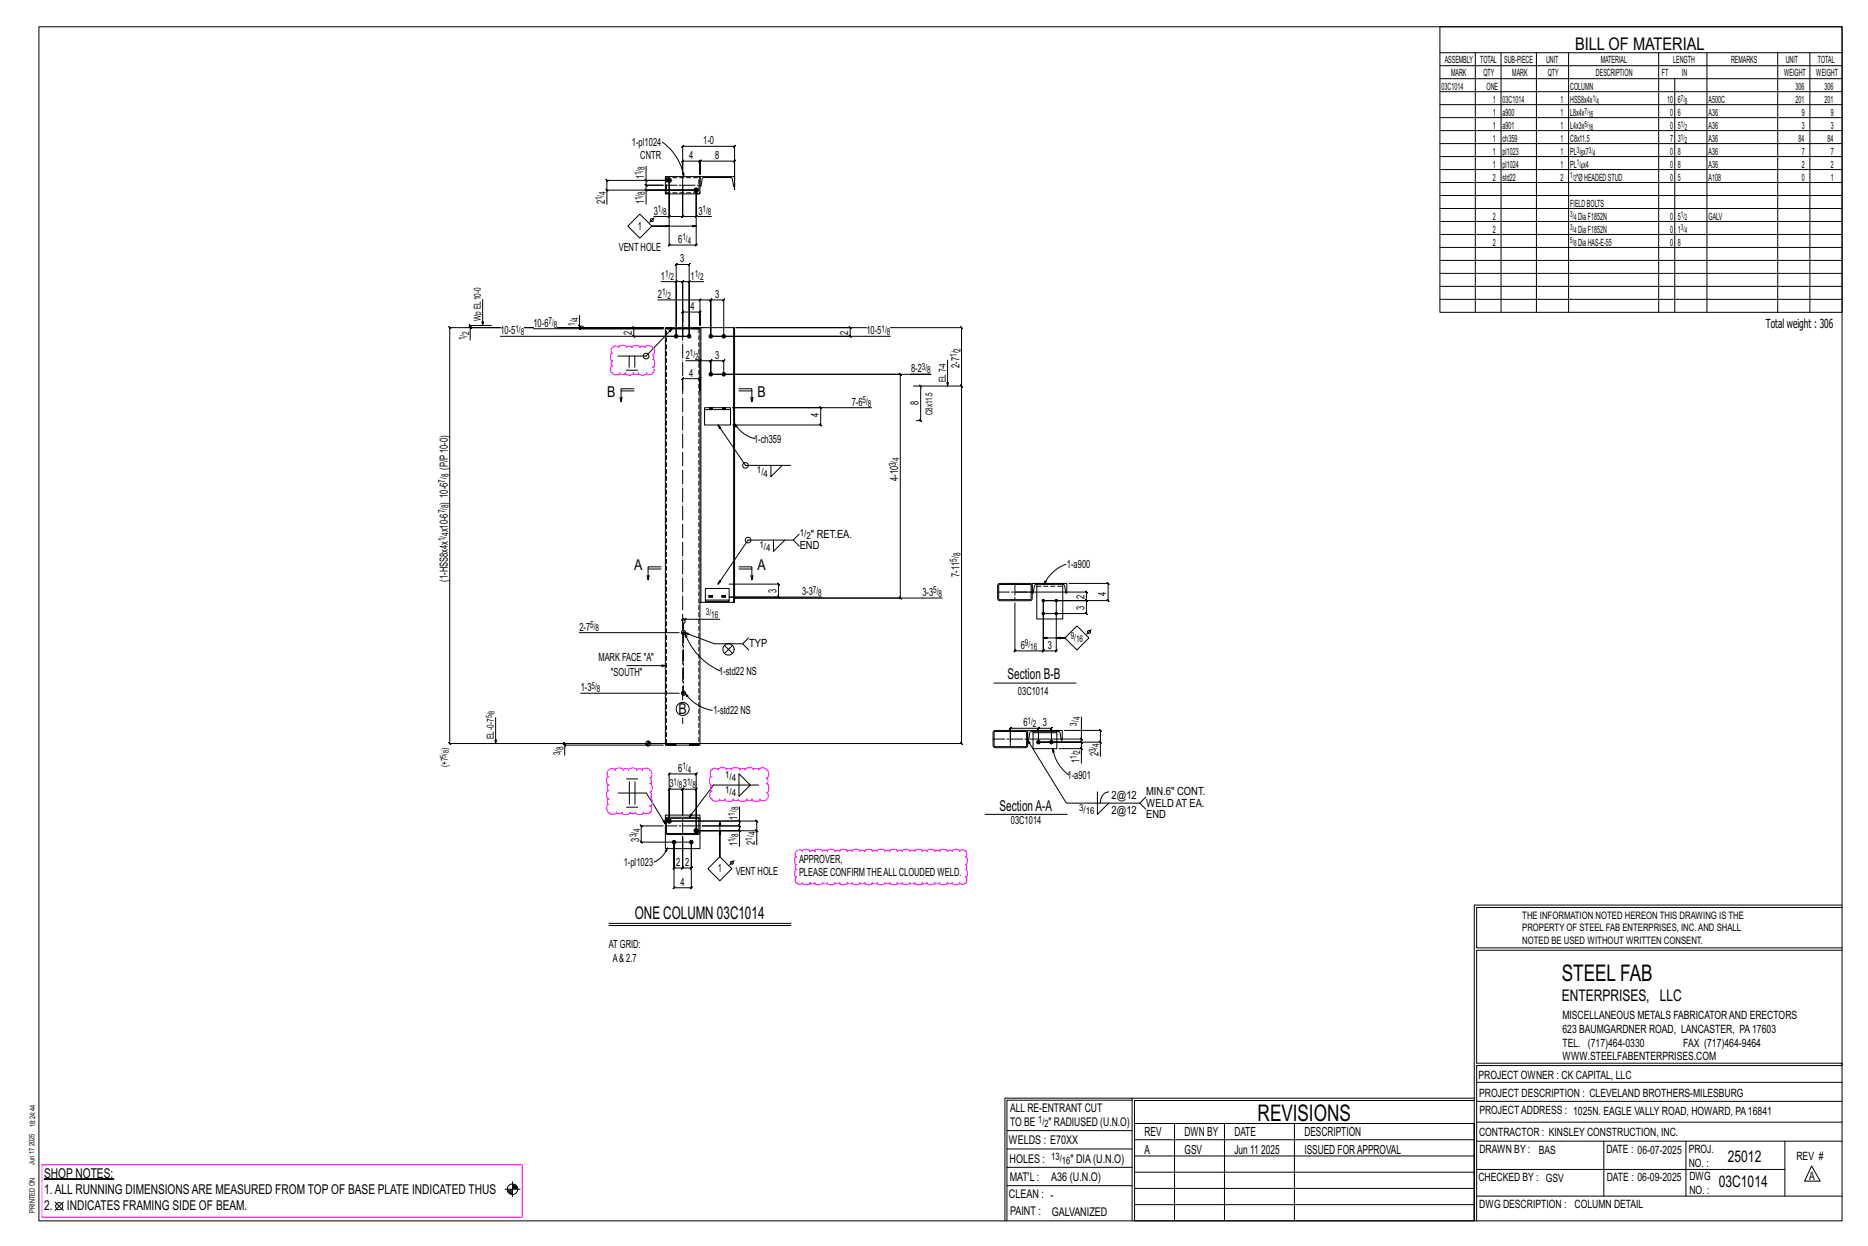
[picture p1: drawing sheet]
<svg xmlns="http://www.w3.org/2000/svg" width="914mm" height="610mm" viewBox="0 0 914 610" stroke-linecap="round" stroke-linejoin="round" font-family="sans-serif">
<g fill="#000" stroke="#000" stroke-width=".49">
<path d="M22 577h34z"/>
<circle cx="328" cy="88" r="1.1"/>
<circle cx="341" cy="93" r="1.1"/>
<circle cx="331" cy="165" r=".9"/>
<circle cx="337" cy="165" r=".9"/>
<circle cx="348" cy="165" r=".9"/>
<circle cx="354" cy="165" r=".9"/>
<circle cx="348" cy="183" r=".9"/>
<circle cx="354" cy="183" r=".9"/>
<circle cx="511" cy="294" r=".6"/>
<circle cx="517" cy="294" r=".6"/>
<circle cx="511" cy="300" r=".6"/>
<circle cx="517" cy="300" r=".6"/>
<circle cx="508" cy="363" r=".9"/>
<circle cx="515" cy="363" r=".9"/>
<circle cx="328" cy="402" r="1.1"/>
<circle cx="330" cy="412" r=".9"/>
<circle cx="338" cy="412" r=".9"/>
<circle cx="341" cy="406" r="1.1"/>
</g>
<g fill="none" stroke="#000" stroke-width=".49">
<path d="M19 13h883v584h-883zM705 13h197v140h-197zM705 26h197M705 32h197M705 39h197M722 26v127M735 26v127M752 26v127M768 26v127M812 26v127M820 39v114M836 26v127"/>
<path d="M870 26v127M886 26v127M705 45h197M705 51h197M705 58h197M324 70a26 26 0 0 1 11 16M334 72l1-1-1 1h26h-1l1-1v1v21v-14v-1l-1 1h1h-17v-1l-1 1h1v6v-6v-1l-1 1h1h-9l1-1-1 1v6zM705 64h197M705 70h197M705 77h197M297 93l1 1zM297 100v-7h44h-25v7"/>
<path d="M316 93l1 1zM316 88l1 1zM316 88v3v-1l1 1h-1h9h-9v-1l1 1h-1v2M316 81v7h12h-31l1 1-1-1v5M326 86h17v9h-17zM334 85h1v1zM343 86h17v5h-1l-1-4h-14l-1 4zM705 83h197M705 89h197M705 96h197M313 105l6 6-6 6-6-6zM320 106h8v-18v32h-1l1-1v1h13h-1l1-1v1v-27v13h7"/>
<path d="M320 107l-2 2M327 106l1-1zM328 106h6l1-1-1 1v-15v15l1-1-1 1h7M328 111h-9h22M340 106l1-1zM705 102h197M705 108h197M705 115h197M324 138h7v27v-36v1l1-1h-1h6v1l1-1h-1v36v-27h7M331 138l1-1zM331 138h3l1-1-1 1v27v-27l1-1-1 1h3M337 138l1-1-1 1z"/>
<path d="M705 121h197M705 127h197M705 134h197M230 160l1 1zM236 147v12M241 159h-11l1 1-1-1v1M283 159l1 1zM284 154v6h1h1h39h-52h52h-15l1 1-1-1v5v-1l1 1h-1h27h-92M284 160v1l-1-1 1 1h41h-64M322 147h21v12v-6v-1l-1 1h1h-9l1-1-1 1v4M343 147h5h-1l1-1v1v18v-18h-1l1-1v1h6l1-1-1 1v18M343 146l-1 1z"/>
<path d="M705 140h197M705 146h197M230 166v-6h15h-25l1 1-1-1v204v-1l1 1h-1h114M257 160h4M308 174v6M311 174v6M326 161v203M327 160h.1M327 161h.1M327 161h15M329 160h.1M329 161h.1"/>
<path d="M329 161l-13 13h-14M336 176h7v15v-6l-1 1 1-1h-9h1l-1 1v-1v6M340 160h.1M340 161h.1M342 160h.1M342 161h.1M342 177l1-1zM343 160h-17v1h17v203M343 176h5l-1 1 1-1v7v-7l-1 1 1-1h6v1l1-1h-1v7M343 160v1M359 160h-16v135h17v-135h-1v135M360 160h64"/>
<path d="M361 160h55l1 1-1-1v5v-1l1 1h-1h-68h88M436 160h35h-1l1 1v-1v29M464 176v13M303 194l1 3M304 191h6M307 181h5M310 190h-6v7l1-3M345 199h13v1h-13zM347 199h.1M349 199h.1M354 199h.1M355 199h.1"/>
<path d="M362 190h6v7l1-3M362 191h6M368 194v3M427 199h-68h43h-1l1 1v-1v9l-1-1 1 1h-43M446 183h10h-108h93h-1l1 1v-1v110l-1-1 1 1h-81h101M447 189h24l-1-1 1 1v175l-1-1 1 1h-139M450 188l1 1zM451 189v17l-1-1 1 1h-2M470 188l1 1zM345 200v8h13v-8M347 200h.1M349 200h.1"/>
<path d="M351 208l14 20h22M354 200h.1M355 200h.1M360 207l1 2h-1zM360 207a16 16 0 0 0 10 8M377 228v5l6-5M317 278h7M324 277h-7v7l1-2M362 277h6v7l1-2M362 278h6M379 264v6l5-6M388 264l3 3"/>
<path d="M391 261l-3 3h-22l-15 22M522 276a19 19 0 0 0-11 10M317 282v2M343 295h.1M345 294h12h-12zM345 294v-6h12v6M347 291h.1M347 292h.1M349 291h.1M349 292h.1M353 291h.1M353 292h.1"/>
<path d="M355 291h.1M355 292h.1M357 286h24v-1l1 1h-1v6l1 1-1-1h-24h45M368 282v2M489 286h16v7l-1 1h-15l-1-1zM489 286h15l1 7h-16zM497 290h35l-1-1 1 1v4l-1-1 1 1h-21M505 285h17v5l-1-4h-1h-13l-1 4h-1zM508 286v17h12v-17M511 294h21l-1-1 1 1v6h-1l1 1v-1h-21M511 294v24l-1 1 1-1h6v1l1-1h-1v-24M511 294v24l-1 1 1-1h-14l-1 1 1-1v-23"/>
<path d="M512 284v1l-1 1zM523 285h19l1 1-1-1v9v-1l1 1h-1h-31M284 310h48M335 303l1-1zM335 310l15 5h14l2-3M335 303h-1l1-1-1 1v6M335 310l1 2zM335 310a33 33 0 0 0 18 18M352 303h-17v1v1v3M355 316l2 2 2-2M355 320l2-2 2 2M364 315l2 3"/>
<path d="M511 312h10h-4M527 306l6 6-6 6-6-6zM534 308l-2 2M284 339h48M307 326h19M335 339l2 1-1 1zM335 339a20 20 0 0 0 14 9M486 334h41M243 351v13M486 358l16-1 1 1v7l-1 1h-15l-1-1zM487 358h15v7h-15zM503 357h17v5l-1-4h-1h-13l-1 4h-1z"/>
<path d="M506 358h11M506 358v8h11v-8M521 357h18h-1l1 1v-1v6M529 351v11h-25M276 364l1 1zM316 364h9h-49v-1l1 1h-1v1M316 364h1M316 365h1M317 365h.1M317 362v3M317 364h1M317 363h1"/>
<path d="M325 365h-49v4M326 364h17v1h-17zM327 364h.1M327 365h.1M328 379h-1l1-1v1h13h-1l1-1v1v27v-20l-1 1 1-1h-7h1l-1 1v-1v13v-13h1l-1 1v-1h-6l-1 1 1-1v16zM329 364h.1M329 365h.1M331 364h.1M331 365h.1M338 364h.1M338 365h.1M339 364h.1"/>
<path d="M339 365h.1M340 364h.1M340 365h.1M342 364h.1M342 365h.1M362 379l5 5-5 6zM503 362l19 31h36l3-3M508 363h21l1 1-1-1v3M515 363v-7l-1 1 1-1h-7h1l-1 1v-1v7v-7h1l-1 1v-1h-13l-1 1 1-1v8M515 366l1 2h-1zM515 366a20 20 0 0 0 8 13M518 366h11v7"/>
<path d="M529 366l1 1zM529 361l1 1zM529 362v1l1 1-1-1h-21h31v7M538 363l1 1zM303 388h13l10 15M307 395h5M307 381h5M308 382v12M311 382v12M362 395v7h-34h42v-1l1 1h-1v4M371 384h-22l-12 16M482 398h40"/>
<path d="M537 387v11l6-5M543 387a5 5 0 0 0-4 6M558 393l3 3M325 404h-11h-1l1 1v-1v8h-1l1 1v-1h24M326 407v8h17v-8M326 401v-2h17v8l-1 1h-16v-1v-6l1-1h15l1 1M326 401l16-1v7l-15 1zM327 415l-1 2v-1zM327 415a12 12 0 0 1-7 7M330 412v13h-1l1-1v1h4l1-1-1 1v-16v16l1-1-1 1h4l1-1-1 1v-13v22h1l-1 1v-1h-8l-1 1 1-1zM352 419l6 6-6 6-6-6zM352 402v17v-13"/>
<path d="M362 406l1 1zM362 401l1 1zM362 402v2l1 1-1-1h-18h18l1 1-1-1v2M370 406l1 1zM370 413v-7h-29h21v8M359 421l-2 2M298 452h89M298 453h89M722 443v154M722 443h180M902 444h-179v20h179M902 465h-179v55h179v1h-179v76"/>
<path d="M554 538h-61v59M554 537h168M722 538h-167v13M723 539h179M723 530h179M493 553h61M555 550h167v47h-167zM555 558h167M575 550v47M599 550v47M634 550v47M723 549h179"/>
<path d="M723 558h179M785 558v27M825 558v27M874 558v27M251 578v8M251 580h1M493 571h61M493 562h61M555 573h167M555 566h167M723 572h151M887 570l4 8h-8z"/>
<path d="M27 588l4 4M31 588l-4 4M247 582h8M248 582h3M248 583h3M249 583h2M249 584h2M251 581h2M251 580h2M492 597v-60h62v60M493 580h61M555 589h167"/>
<path d="M555 581h167M723 585h179"/>
<circle cx="319" cy="108" r=".7"/>
<circle cx="316" cy="174" r="1.4"/>
<circle cx="365" cy="228" r="1.4"/>
<circle cx="366" cy="264" r="1.4"/>
<circle cx="335" cy="310" r="1.1"/>
<circle cx="357" cy="318" r="2.8"/>
<circle cx="533" cy="309" r=".7"/>
<circle cx="335" cy="339" r="1.1"/>
<circle cx="334" cy="347" r="3"/>
<circle cx="317" cy="364" r="1.2"/>
<circle cx="358" cy="422" r=".7"/>
<circle cx="29" cy="590" r="1.8"/>
<circle cx="251" cy="582" r="2.6"/>
</g>
<path d="M300 170l2-1 1 1a2.2 2.2 0 0 1 4 0 1.5 1.5 0 0 1 2 0 2.2 2.2 0 0 1 4 0 1.5 1.5 0 0 1 3 0 2.3 2.3 0 0 1 4 0v2v1h-1a1.5 1.5 0 0 1 0 3 2.1 2.1 0 0 1 0 4 2 2 0 0 1 0 2 2 2 0 0 1-3 0 2.2 2.2 0 0 1-3 0 1.5 1.5 0 0 1-3 0 2.2 2.2 0 0 1-4 0 1.5 1.5 0 0 1-3 0 2.3 2.3 0 0 1-3 0l-1-1v-2h1a1.4 1.4 0 0 1 0-2 2.1 2.1 0 0 1 0-4 2 2 0 0 1 0-3zM298 377a2.2 2.2 0 0 1 3 0 2.2 2.2 0 0 1 4 0 1.5 1.5 0 0 1 3 0 2.2 2.2 0 0 1 4 0 1.5 1.5 0 0 1 2 0 2.4 2.4 0 0 1 4 0l1 2v1l-1 1a1.5 1.5 0 0 1 0 2 2.3 2.3 0 0 1 0 4 1.5 1.5 0 0 1 0 3 2.3 2.3 0 0 1 0 4 2.1 2.1 0 0 1 0 3 2.1 2.1 0 0 1-3 0 2.2 2.2 0 0 1-4 0 1.5 1.5 0 0 1-3 0 2.2 2.2 0 0 1-4 0 1.5 1.5 0 0 1-2 0 2.4 2.4 0 0 1-4 0l-1-2v-1h1a1.5 1.5 0 0 1 0-3 2.3 2.3 0 0 1 0-4 1.5 1.5 0 0 1 0-3 2.3 2.3 0 0 1 0-4l-1-1zM348 377a2.2 2.2 0 0 1 4 0 2.2 2.2 0 0 1 4 0 1.5 1.5 0 0 1 2 0 2.2 2.2 0 0 1 4 0 1.5 1.5 0 0 1 3 0 2.2 2.2 0 0 1 4 0 1.5 1.5 0 0 1 2 0 2.4 2.4 0 0 1 4 0l1 2v1l-1 1a1.6 1.6 0 0 1 0 2 2.5 2.5 0 0 1 0 5 2.2 2.2 0 0 1 0 3 2.2 2.2 0 0 1-3 0 2.2 2.2 0 0 1-4 0 1.5 1.5 0 0 1-3 0 2.2 2.2 0 0 1-3 0 1.5 1.5 0 0 1-3 0 2.2 2.2 0 0 1-4 0 1.5 1.5 0 0 1-3 0 2.4 2.4 0 0 1-4 0l-1-2 1-2h1a1.6 1.6 0 0 1 0-3 2.4 2.4 0 0 1 0-4l-1-1zM390 416h2l1 1a2.1 2.1 0 0 1 3 0 1.5 1.5 0 0 1 3 0 2.1 2.1 0 0 1 4 0 1.4 1.4 0 0 1 2 0 2.1 2.1 0 0 1 4 0 1.4 1.4 0 0 1 2 0 2.1 2.1 0 0 1 4 0 1.4 1.4 0 0 1 2 0 2.1 2.1 0 0 1 4 0 1.4 1.4 0 0 1 2 0 2.1 2.1 0 0 1 4 0 1.4 1.4 0 0 1 2 0 2.1 2.1 0 0 1 4 0 1.5 1.5 0 0 1 3 0 2.1 2.1 0 0 1 3 0 1.5 1.5 0 0 1 3 0 2.1 2.1 0 0 1 3 0 1.5 1.5 0 0 1 3 0 2.1 2.1 0 0 1 3 0 1.5 1.5 0 0 1 3 0 2.1 2.1 0 0 1 4 0 1.4 1.4 0 0 1 2 0 2.1 2.1 0 0 1 4 0 1.4 1.4 0 0 1 2 0 2.1 2.1 0 0 1 4 0 1.9 1.9 0 0 1 2 0 1.9 1.9 0 0 1 0 2 2.1 2.1 0 0 1 0 4 1.4 1.4 0 0 1 0 2 2.1 2.1 0 0 1 0 4 1.9 1.9 0 0 1 0 3 1.9 1.9 0 0 1-2 0 2.1 2.1 0 0 1-4 0 1.4 1.4 0 0 1-2 0 2.1 2.1 0 0 1-4 0 1.4 1.4 0 0 1-2 0 2.1 2.1 0 0 1-4 0 1.5 1.5 0 0 1-3 0 2.1 2.1 0 0 1-3 0 1.5 1.5 0 0 1-3 0 2.1 2.1 0 0 1-3 0 1.5 1.5 0 0 1-3 0 2.1 2.1 0 0 1-3 0 1.5 1.5 0 0 1-3 0 2.1 2.1 0 0 1-4 0 1.4 1.4 0 0 1-2 0 2.1 2.1 0 0 1-4 0 1.4 1.4 0 0 1-2 0 2.1 2.1 0 0 1-4 0 1.4 1.4 0 0 1-2 0 2.1 2.1 0 0 1-4 0 1.4 1.4 0 0 1-2 0 2.1 2.1 0 0 1-4 0 1.4 1.4 0 0 1-2 0 2.1 2.1 0 0 1-4 0 1.5 1.5 0 0 1-3 0 2.1 2.1 0 0 1-3 0 1.9 1.9 0 0 1-3 0 1.9 1.9 0 0 1 0-3 2.1 2.1 0 0 1 0-4 1.4 1.4 0 0 1 0-2 2.1 2.1 0 0 1 0-4 2 2 0 0 1 0-3zM21 570h235v26h-235z" fill="none" stroke="#f0f" stroke-width=".5"/>
<g fill="none" stroke="#000" stroke-width=".49" stroke-dasharray="2 1.4">
<path d="M326 94l1 1M326 87h.1M326 87h16v7h-15zM327 86l-1 1M342 95l1-1M343 87l-1-1M327 160h.1M327 160v1M327 161h.1M327 161v-1M327 160l1 1zM328 161v-1"/>
<path d="M328 160h.1M328 161l1-1M329 161v-1M329 161h.1M340 160h.1M340 160v1M340 161h.1M340 161v-1M340 160l1 1zM341 161l1-1M341 160h.1M342 161v-1"/>
<path d="M342 161h.1M342 161v203M347 199v1M347 199h1M348 199l-1 1M348 199v1M348 199v1zM349 199h.1M354 199v1M354 199h.1M354 199l1 1zM355 199v1"/>
<path d="M355 199h.1M348 200h.1M349 200h.1M349 200v-1M354 200h.1M355 200h.1M355 200v-1M347 291h.1M347 291v1M347 292h.1M347 292v-1M348 291v1z"/>
<path d="M348 292v-1M348 292l1-1M348 291h.1M349 292v-1M349 292h.1M353 291h.1M353 291v1M353 292h.1M354 292v-1M354 291v1zM354 292l1-1M354 291h1"/>
<path d="M355 292v-1M355 292h.1M508 287h12M326 364v-203M327 364v1M327 364h.1M328 364v1zM328 364l-1 1M328 365h-1M328 364v1M329 364h.1M329 365h.1"/>
<path d="M329 365v-1M329 364v1M330 364l-1 1M330 364v1zM330 365h.1M330 364v1M331 364v1M331 364h.1M331 365h.1M331 365v-1M338 364v1M338 364h.1"/>
<path d="M338 364l1 1zM338 365h.1M339 364v1M339 364h.1M339 365h.1M339 365v-1M340 364v1M340 364h.1M341 364v1zM341 364l-1 1M341 365h-1M341 364v1"/>
<path d="M342 364v1M342 364h.1M342 365h.1M342 365v-1M326 401h.1"/>
<circle cx="335" cy="310" r=".5"/>
<circle cx="335" cy="339" r=".5"/>
</g>
<path d="M334 354v-3M334 342v-189" fill="none" stroke="#000" stroke-width=".49" stroke-dasharray="6.8 1 0 1"/>
<path d="M326 91h17M334 86v9M488 290h17M497 285v9M335 309v31M495 357v9M486 362h17M326 404h17M334 408v-8" fill="none" stroke="#000" stroke-width=".49" stroke-dasharray="5.8 1 1 1"/>
<g font-size="11.2">
<text x="764" y="480">STEEL FAB</text>
<text x="616" y="548">REVISIONS</text>
</g>
<g font-size="8.6">
<text x="771" y="24">BILL OF MATERIAL</text>
<text x="311" y="450">ONE COLUMN 03C1014</text>
</g>
<g font-size="7.9">
<text x="765" y="490">ENTERPRISES, LLC</text>
<text x="846" y="569">25012</text>
<text x="841" y="581">03C1014</text>
</g>
<g font-size="7.3">
<text x="297" y="194">B</text>
<text x="371" y="194">B</text>
<text x="310" y="279">A</text>
<text x="371" y="279">A</text>
<text x="493" y="332">Section B-B</text>
<text x="332" y="349">B</text>
<text x="489" y="397">SectionA-A</text>
</g>
<g font-size="6.6">
<text x="22" y="576">SHOP NOTES:</text>
<text x="22" y="584">1.ALL RUNNING DIMENSIONSARE MEASURED FROM TOP OF BASE PLATE INDICATED THUS</text>
<text x="22" y="592">2.</text>
<text x="33" y="592">INDICATES FRAMING SIDE OF BEAM.</text>
</g>
<g font-size="6.1">
<text x="864" y="161">Total weight : 306</text>
<text x="560" y="556">REV</text>
<text x="580" y="556">DWN BY</text>
<text x="604" y="556">DATE</text>
<text x="639" y="556">DESCRIPTION</text>
<text x="560" y="564">A</text>
<text x="580" y="564">GSV</text>
<text x="604" y="564">Jun 11</text>
<text x="617" y="564">2025</text>
<text x="639" y="564">ISSUED FORAPPROVAL</text>
</g>
<g font-size="5.9">
<text x="494" y="560">WELDS : E70XX</text>
<text x="494" y="569">HOLES :</text>
<text x="524" y="569">&quot; DIA(U.N.O)</text>
<text x="494" y="578">MAT'L :</text>
<text x="515" y="578">A36 (U.N.O)</text>
<text x="494" y="586">CLEAN : -</text>
<text x="495" y="595">PAINT :</text>
<text x="515" y="595">GALVANIZED</text>
</g>
<g font-size="5.8">
<text x="494" y="544">ALL RE-ENTRANT CUT</text>
<text x="494" y="551">TO BE</text>
<text x="513" y="551">&quot; RADIUSED (U.N.O)</text>
</g>
<g font-size="5.6">
<text x="765" y="499">MISCELLANEOUS METALS FABRICATORAND ERECTORS</text>
<text x="765" y="505">623 BAUMGARDNER ROAD, LANCASTER, PA17603</text>
<text x="765" y="512">TEL. (717)464-0330</text>
<text x="824" y="512">FAX (717)464-9464</text>
<text x="765" y="519">WWW.STEELFABENTERPRISES.COM</text>
<text x="724" y="528">PROJECT OWNER : CK CAPITAL, LLC</text>
<text x="724" y="537">PROJECT DESCRIPTION : CLEVELAND BROTHERS-MILESBURG</text>
<text x="724" y="545">PROJECTADDRESS : 1025N. EAGLE VALLY ROAD, HOWARD, PA16841</text>
<text x="724" y="556">CONTRACTOR : KINSLEY CONSTRUCTION, INC.</text>
<text x="724" y="564">DRAWN BY :</text>
<text x="753" y="564">BAS</text>
<text x="786" y="564">DATE : 06-07-2025</text>
<text x="827" y="564">PROJ.</text>
<text x="879" y="568">REV #</text>
<text x="827" y="571">NO. :</text>
<text x="724" y="578">CHECKED BY : GSV</text>
<text x="787" y="578">DATE : 06-09-2025</text>
<text x="827" y="578">DWG</text>
<text x="886" y="578">A</text>
<text x="827" y="584">NO. :</text>
<text x="724" y="591">DWG DESCRIPTION : COLUMN DETAIL</text>
</g>
<g font-size="5.5">
<text x="309" y="71">1-pl1024</text>
<text x="344" y="71">1-0</text>
<text x="313" y="78">CNTR</text>
<text x="337" y="78">4</text>
<text x="350" y="78">8</text>
<text x="315" y="88" transform="rotate(-90 315 88)">1</text>
<text x="296" y="100" transform="rotate(-90 296 100)">2</text>
<text x="315" y="100" transform="rotate(-90 315 100)">1</text>
<text x="320" y="105">3</text>
<text x="342" y="105">3</text>
<text x="312" y="112">1</text>
<text x="332" y="119">6</text>
<text x="303" y="123">VENT HOLE</text>
<text x="333" y="128">3</text>
<text x="324" y="137">1</text>
<text x="338" y="137">1</text>
<text x="322" y="146">2</text>
<text x="350" y="146">3</text>
<text x="338" y="152">4</text>
<text x="261" y="160">10-6</text>
<text x="245" y="164">10-5</text>
<text x="309" y="164" transform="rotate(-90 309 164)">2</text>
<text x="415" y="164" transform="rotate(-90 415 164)">2</text>
<text x="424" y="164">10-5</text>
<text x="336" y="175">2</text>
<text x="350" y="175">3</text>
<text x="470" y="180" transform="rotate(-90 470 180)">2-7</text>
<text x="337" y="184">4</text>
<text x="446" y="182">8-2</text>
<text x="401" y="204" transform="rotate(-90 401 204)">4</text>
<text x="417" y="198">7-6</text>
<text x="450" y="198" transform="rotate(-90 450 198)">8</text>
<text x="369" y="217">1-ch359</text>
<text x="219" y="230" transform="rotate(-90 219 230)">(P/P10-0)</text>
<text x="440" y="235" transform="rotate(-90 440 235)">4-10</text>
<text x="219" y="247" transform="rotate(-90 219 247)">) 10-6</text>
<text x="219" y="260" transform="rotate(-90 219 260)">x10-6</text>
<text x="397" y="263">&quot; RET.EA.</text>
<text x="391" y="269">END</text>
<text x="522" y="278">1-a900</text>
<text x="219" y="285" transform="rotate(-90 219 285)">(1-HSS8x4x</text>
<text x="470" y="282" transform="rotate(-90 470 282)">7-11</text>
<text x="380" y="290" transform="rotate(-90 380 290)">3</text>
<text x="393" y="291">3-3</text>
<text x="452" y="292">3-3</text>
<text x="531" y="293" transform="rotate(-90 531 293)">2</text>
<text x="541" y="292" transform="rotate(-90 541 292)">4</text>
<text x="531" y="298" transform="rotate(-90 531 298)">3</text>
<text x="284" y="309">2-7</text>
<text x="367" y="317">TYP</text>
<text x="500" y="317">6</text>
<text x="513" y="317">3</text>
<text x="293" y="324">MARK FACE &quot;A&quot;</text>
<text x="299" y="331">&quot;SOUTH&quot;</text>
<text x="352" y="330">1-std22 NS</text>
<text x="284" y="338">1-3</text>
<text x="498" y="340">03C1014</text>
<text x="349" y="349">1-std22 NS</text>
<text x="501" y="355">6</text>
<text x="510" y="355">3</text>
<text x="538" y="370" transform="rotate(-90 538 370)">2</text>
<text x="332" y="378">6</text>
<text x="528" y="373" transform="rotate(-90 528 373)">1</text>
<text x="523" y="381">1-a901</text>
<text x="328" y="385">3</text>
<text x="334" y="385">3</text>
<text x="561" y="389">MIN.6&quot; CONT.</text>
<text x="544" y="391">2@12</text>
<text x="561" y="395">WELD AT EA.</text>
<text x="361" y="401" transform="rotate(-90 361 401)">1</text>
<text x="544" y="398">2@12</text>
<text x="561" y="400">END</text>
<text x="495" y="403">03C1014</text>
<text x="313" y="412" transform="rotate(-90 313 412)">3</text>
<text x="369" y="413" transform="rotate(-90 369 413)">2</text>
<text x="361" y="414" transform="rotate(-90 361 414)">1</text>
<text x="305" y="424">1-pl1023</text>
<text x="331" y="424">2</text>
<text x="335" y="424">2</text>
<text x="391" y="422">APPROVER,</text>
<text x="351" y="427">1</text>
<text x="360" y="428">VENT HOLE</text>
<text x="391" y="429">PLEASE CONFIRMTHEALLCLOUDED WELD.</text>
<text x="333" y="433">4</text>
<text x="298" y="464">AT GRID:</text>
<text x="300" y="470">A&amp; 2.7</text>
</g>
<g font-size="5">
<text x="745" y="450">THE INFORMATION NOTED HEREON THIS DRAWING IS THE</text>
<text x="745" y="456">PROPERTY OF STEEL FAB ENTERPRISES, INC.AND SHALL</text>
<text x="745" y="462">NOTED BE USED WITHOUT WRITTEN CONSENT.</text>
<text x="508" y="550">1/</text>
<text x="511" y="551">2</text>
<text x="515" y="568">13/</text>
<text x="520" y="570">16</text>
</g>
<g font-size="4.9">
<text x="707" y="31">ASSEMBLY</text>
<text x="725" y="31">TOTAL</text>
<text x="736" y="31">SUB-PIECE</text>
<text x="757" y="31">UNIT</text>
<text x="784" y="31">MATERIAL</text>
<text x="819" y="31">LENGTH</text>
<text x="847" y="31">REMARKS</text>
<text x="874" y="31">UNIT</text>
<text x="890" y="31">TOTAL</text>
<text x="710" y="37">MARK</text>
<text x="726" y="37">QTY</text>
<text x="740" y="37">MARK</text>
<text x="758" y="37">QTY</text>
<text x="781" y="37">DESCRIPTION</text>
<text x="814" y="37">FT</text>
<text x="823" y="37">IN</text>
<text x="873" y="37">WEIGHT</text>
<text x="889" y="37">WEIGHT</text>
<text x="706" y="44">03C1014</text>
<text x="728" y="44">ONE</text>
<text x="769" y="44">COLUMN</text>
<text x="879" y="44">306</text>
<text x="893" y="44">306</text>
<text x="731" y="50">1</text>
<text x="736" y="50">03C1014</text>
<text x="764" y="50">1</text>
<text x="769" y="50">HSS8x4x</text>
<text x="816" y="50">10</text>
<text x="821" y="50">6</text>
<text x="836" y="50">A500C</text>
<text x="879" y="50">201</text>
<text x="893" y="50">201</text>
<text x="731" y="57">1</text>
<text x="736" y="57">a900</text>
<text x="764" y="57">1</text>
<text x="769" y="57">L8x4x</text>
<text x="818" y="57">0</text>
<text x="821" y="57">6</text>
<text x="836" y="57">A36</text>
<text x="882" y="57">9</text>
<text x="896" y="57">9</text>
<text x="731" y="63">1</text>
<text x="736" y="63">a901</text>
<text x="764" y="63">1</text>
<text x="769" y="63">L4x3x</text>
<text x="818" y="63">0</text>
<text x="821" y="63">5</text>
<text x="836" y="63">A36</text>
<text x="882" y="63">3</text>
<text x="896" y="63">3</text>
<text x="731" y="69">1</text>
<text x="736" y="69">ch359</text>
<text x="764" y="69">1</text>
<text x="769" y="69">C8x11.5</text>
<text x="818" y="69">7</text>
<text x="821" y="69">3</text>
<text x="836" y="69">A36</text>
<text x="880" y="69">84</text>
<text x="895" y="69">84</text>
<text x="731" y="76">1</text>
<text x="736" y="76">pl1023</text>
<text x="764" y="76">1</text>
<text x="769" y="76">PL x7</text>
<text x="818" y="76">0</text>
<text x="821" y="76">8</text>
<text x="836" y="76">A36</text>
<text x="882" y="76">7</text>
<text x="896" y="76">7</text>
<text x="731" y="82">1</text>
<text x="736" y="82">pl1024</text>
<text x="764" y="82">1</text>
<text x="769" y="82">PL x4</text>
<text x="818" y="82">0</text>
<text x="821" y="82">8</text>
<text x="836" y="82">A36</text>
<text x="882" y="82">2</text>
<text x="896" y="82">2</text>
<text x="731" y="88">2</text>
<text x="736" y="88">std22</text>
<text x="764" y="88">2</text>
<text x="772" y="88">&quot;ØHEADEDSTUD</text>
<text x="818" y="88">0</text>
<text x="821" y="88">5</text>
<text x="836" y="88">A108</text>
<text x="882" y="88">0</text>
<text x="896" y="88">1</text>
<text x="769" y="101">FIELDBOLTS</text>
<text x="731" y="107">2</text>
<text x="772" y="107">DiaF1852N</text>
<text x="818" y="107">0</text>
<text x="821" y="107">5</text>
<text x="836" y="107">GALV</text>
<text x="731" y="114">2</text>
<text x="772" y="114">DiaF1852N</text>
<text x="818" y="114">0</text>
<text x="821" y="114">1</text>
<text x="731" y="120">2</text>
<text x="772" y="120">DiaHAS-E-55</text>
<text x="818" y="120">0</text>
<text x="821" y="120">8</text>
</g>
<g font-size="4.7">
<text x="316" y="83" transform="rotate(-90 316 83)">8</text>
<text x="314" y="86" transform="rotate(-90 314 86)">1/</text>
<text x="297" y="95" transform="rotate(-90 297 95)">4</text>
<text x="316" y="95" transform="rotate(-90 316 95)">8</text>
<text x="295" y="98" transform="rotate(-90 295 98)">1/</text>
<text x="314" y="98" transform="rotate(-90 314 98)">1/</text>
<text x="322" y="104">1/</text>
<text x="325" y="105">8</text>
<text x="344" y="104">1/</text>
<text x="347" y="105">8</text>
<text x="334" y="118">1/</text>
<text x="337" y="119">4</text>
<text x="326" y="136">1/</text>
<text x="328" y="137">2</text>
<text x="340" y="136">1/</text>
<text x="343" y="137">2</text>
<text x="324" y="145">1/</text>
<text x="327" y="146">2</text>
<text x="235" y="157" transform="rotate(-90 235 157)">Wp EL10-0</text>
<text x="268" y="159">7/</text>
<text x="271" y="160">8</text>
<text x="281" y="159" transform="rotate(-90 281 159)">1/</text>
<text x="283" y="157" transform="rotate(-90 283 157)">4</text>
<text x="228" y="166" transform="rotate(-90 228 166)">1/</text>
<text x="230" y="164" transform="rotate(-90 230 164)">2</text>
<text x="252" y="162">1/</text>
<text x="255" y="164">8</text>
<text x="431" y="162">1/</text>
<text x="434" y="164">8</text>
<text x="470" y="172" transform="rotate(-90 470 172)">2</text>
<text x="338" y="174">1/</text>
<text x="340" y="176">2</text>
<text x="468" y="175" transform="rotate(-90 468 175)">1/</text>
<text x="451" y="181">3/</text>
<text x="454" y="183">8</text>
<text x="463" y="187" transform="rotate(-90 463 187)">EL7-4</text>
<text x="422" y="197">5/</text>
<text x="425" y="199">8</text>
<text x="456" y="203" transform="rotate(-90 456 203)">C8x11.5</text>
<text x="440" y="225" transform="rotate(-90 440 225)">4</text>
<text x="220" y="234" transform="rotate(-90 220 234)">8</text>
<text x="371" y="232">1/</text>
<text x="374" y="233">4</text>
<text x="438" y="228" transform="rotate(-90 438 228)">3/</text>
<text x="218" y="236" transform="rotate(-90 218 236)">7/</text>
<text x="218" y="251" transform="rotate(-90 218 251)">7/</text>
<text x="220" y="249" transform="rotate(-90 220 249)">8</text>
<text x="220" y="262" transform="rotate(-90 220 262)">4</text>
<text x="391" y="262">1/</text>
<text x="395" y="264">2</text>
<text x="218" y="265" transform="rotate(-90 218 265)">1/</text>
<text x="372" y="268">1/</text>
<text x="375" y="270">4</text>
<text x="468" y="275" transform="rotate(-90 468 275)">5/</text>
<text x="470" y="272" transform="rotate(-90 470 272)">8</text>
<text x="398" y="290">7/</text>
<text x="401" y="292">8</text>
<text x="457" y="290">5/</text>
<text x="459" y="292">8</text>
<text x="346" y="301">3/</text>
<text x="348" y="302">16</text>
<text x="289" y="307">5/</text>
<text x="292" y="309">8</text>
<text x="502" y="316">9/</text>
<text x="504" y="318">16</text>
<text x="524" y="313">9/</text>
<text x="527" y="314">16</text>
<text x="290" y="337">5/</text>
<text x="292" y="339">8</text>
<text x="529" y="352" transform="rotate(-90 529 352)">4</text>
<text x="503" y="354">1/</text>
<text x="506" y="356">2</text>
<text x="527" y="355" transform="rotate(-90 527 355)">3/</text>
<text x="242" y="362" transform="rotate(-90 242 362)">EL-0-7</text>
<text x="538" y="365" transform="rotate(-90 538 365)">4</text>
<text x="219" y="367" transform="rotate(-90 219 367)">)</text>
<text x="274" y="369" transform="rotate(-90 274 369)">3/</text>
<text x="276" y="367" transform="rotate(-90 276 367)">8</text>
<text x="527" y="371" transform="rotate(-90 527 371)">1/</text>
<text x="529" y="369" transform="rotate(-90 529 369)">2</text>
<text x="536" y="368" transform="rotate(-90 536 368)">3/</text>
<text x="219" y="375" transform="rotate(-90 219 375)">(+7</text>
<text x="334" y="376">1/</text>
<text x="330" y="384">1/</text>
<text x="336" y="384">1/</text>
<text x="337" y="378">4</text>
<text x="355" y="381">1/</text>
<text x="358" y="382">4</text>
<text x="332" y="386">8</text>
<text x="339" y="386">8</text>
<text x="355" y="388">1/</text>
<text x="358" y="390">4</text>
<text x="360" y="399" transform="rotate(-90 360 399)">1/</text>
<text x="361" y="396" transform="rotate(-90 361 396)">8</text>
<text x="528" y="397">3/</text>
<text x="531" y="398">16</text>
<text x="313" y="407" transform="rotate(-90 313 407)">4</text>
<text x="312" y="410" transform="rotate(-90 312 410)">3/</text>
<text x="360" y="412" transform="rotate(-90 360 412)">1/</text>
<text x="361" y="409" transform="rotate(-90 361 409)">8</text>
<text x="368" y="411" transform="rotate(-90 368 411)">1/</text>
<text x="370" y="409" transform="rotate(-90 370 409)">4</text>
</g>
<g font-size="4.2">
<text x="780" y="49">1/</text>
<text x="781" y="51">4</text>
<text x="823" y="49">7/</text>
<text x="825" y="51">8</text>
<text x="776" y="56">7/</text>
<text x="778" y="57">16</text>
<text x="776" y="62">5/</text>
<text x="778" y="63">16</text>
<text x="823" y="62">1/</text>
<text x="825" y="63">2</text>
<text x="823" y="68">1/</text>
<text x="825" y="70">2</text>
<text x="772" y="75">3/</text>
<text x="774" y="76">8</text>
<text x="778" y="75">3/</text>
<text x="780" y="76">4</text>
<text x="772" y="81">1/</text>
<text x="774" y="82">4</text>
<text x="769" y="87">1/</text>
<text x="770" y="89">2</text>
<text x="769" y="106">3/</text>
<text x="770" y="108">4</text>
<text x="823" y="106">1/</text>
<text x="825" y="108">2</text>
<text x="769" y="113">3/</text>
<text x="823" y="113">3/</text>
<text x="769" y="119">5/</text>
<text x="770" y="114">4</text>
<text x="825" y="114">4</text>
<text x="770" y="121">8</text>
</g>
<g font-size="4">
<text x="241" y="351" transform="rotate(-90 241 351)">5/</text>
<text x="242" y="349" transform="rotate(-90 242 349)">8</text>
<text x="218" y="371" transform="rotate(-90 218 371)">5/</text>
<text x="220" y="368" transform="rotate(-90 220 368)">8</text>
</g>
<g font-size="3.7">
<text x="17" y="551" transform="rotate(-90 17 551)">18:24:44</text>
<text x="17" y="561" transform="rotate(-90 17 561)">2025</text>
<text x="17" y="570" transform="rotate(-90 17 570)">Jun 17</text>
<text x="17" y="593" transform="rotate(-90 17 593)">PRINTED ON</text>
</g>
</svg>
